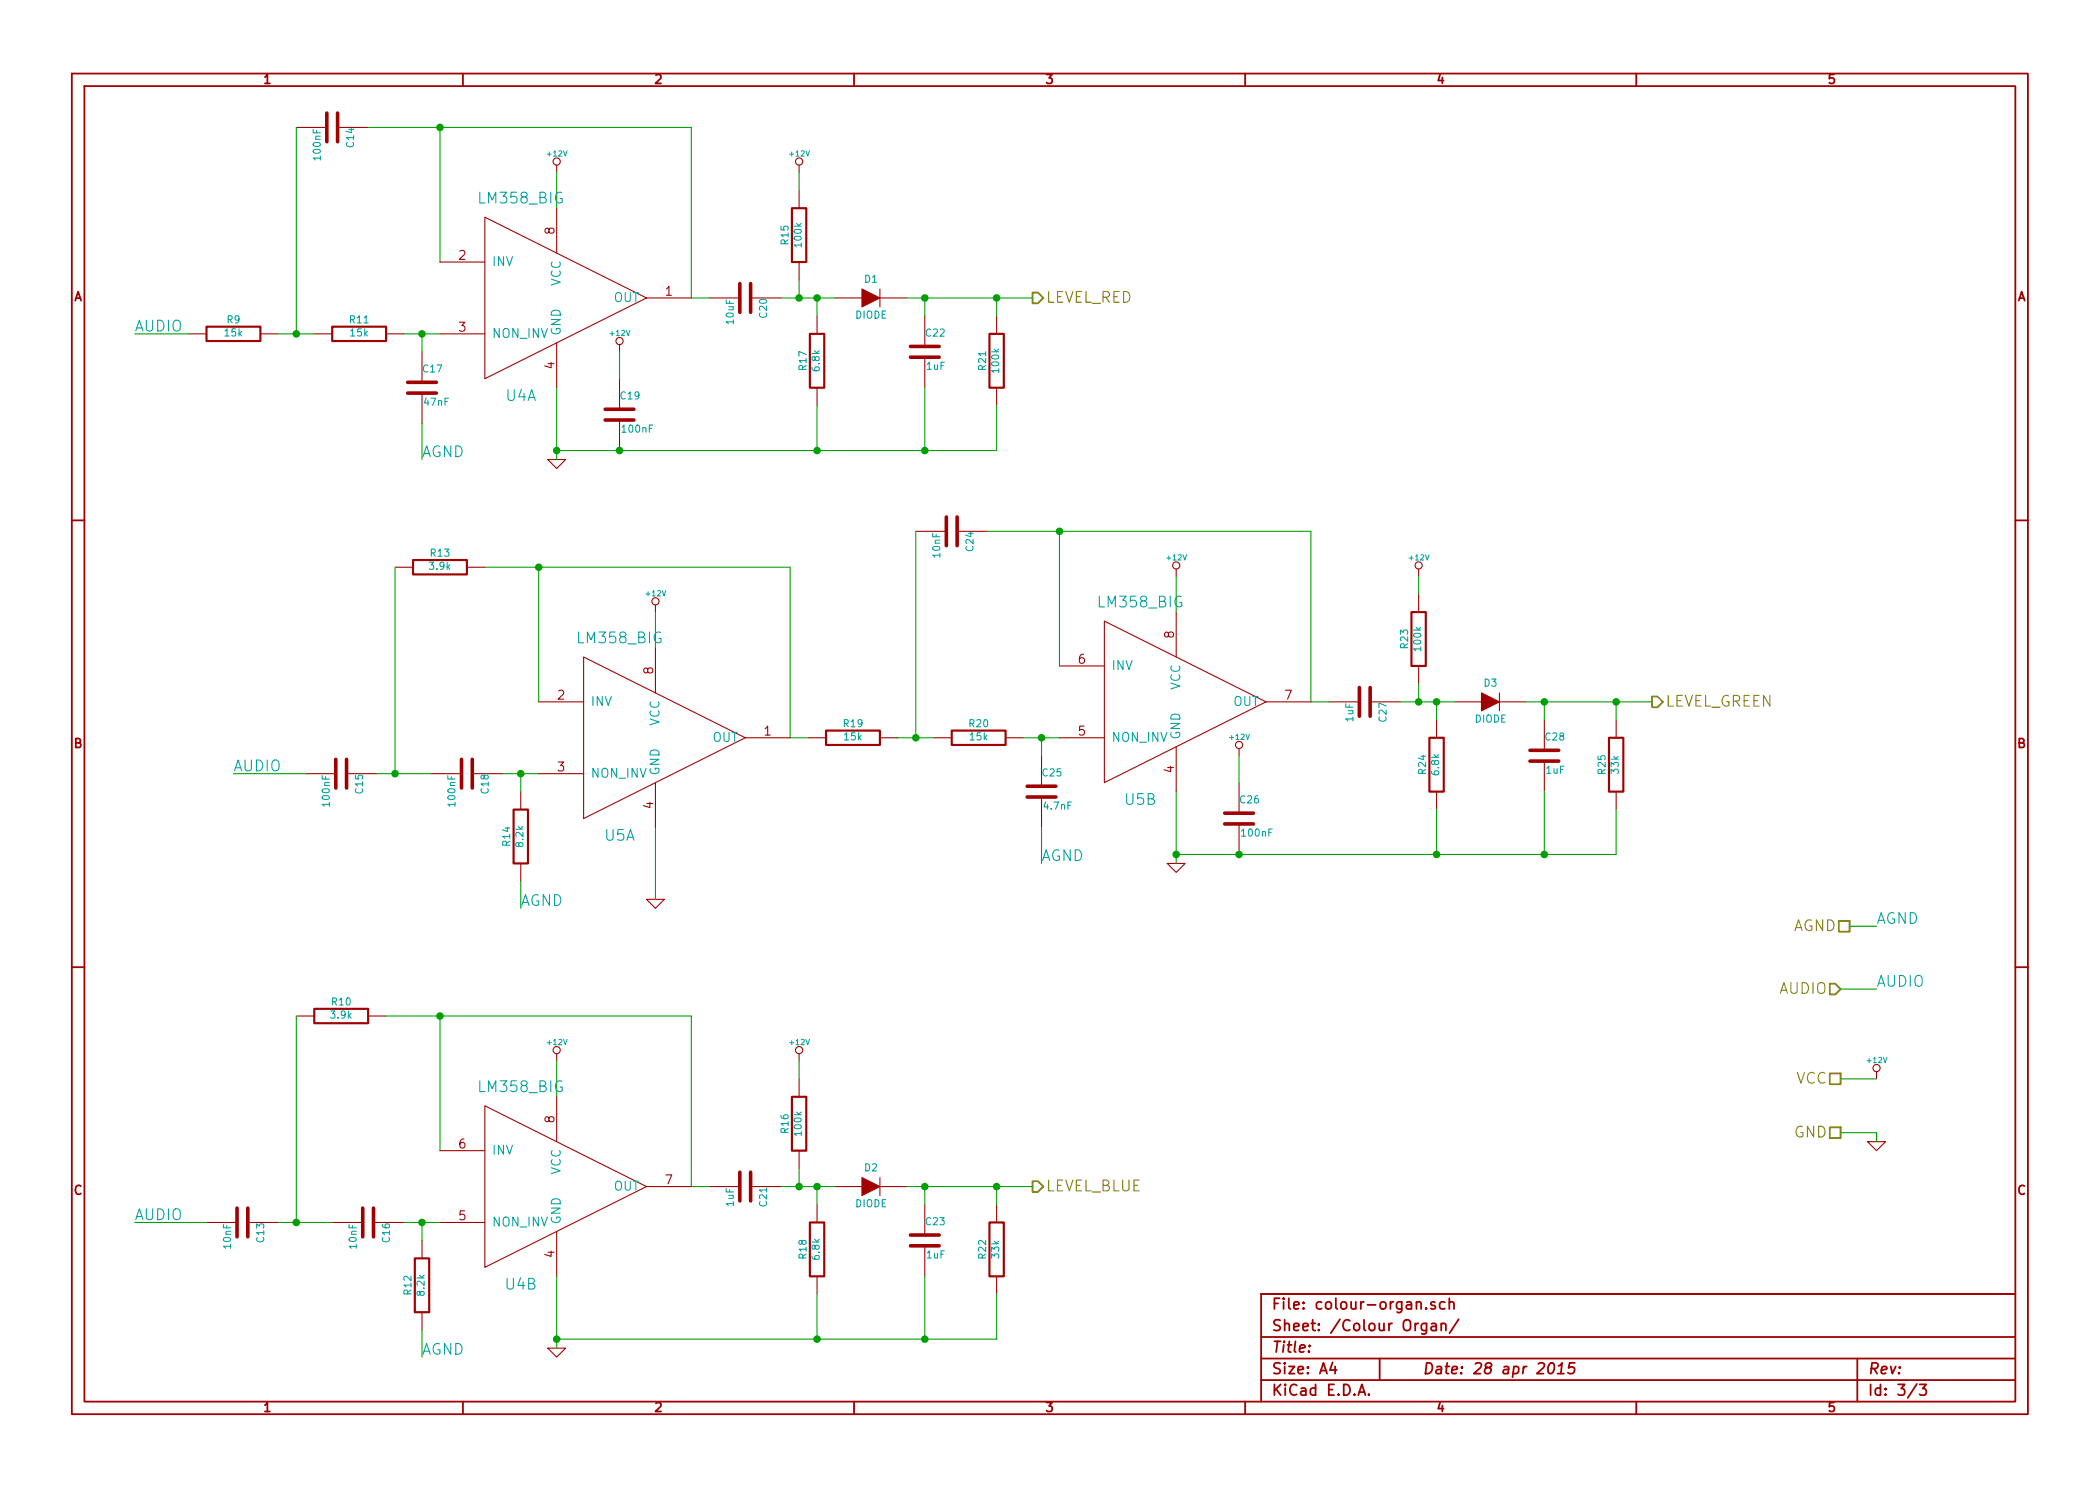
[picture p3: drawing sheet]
<svg xmlns="http://www.w3.org/2000/svg" width="297mm" height="210mm" viewBox="0 0 297 210" stroke-linecap="round" stroke-linejoin="round" font-family="sans-serif">
<g fill="none" stroke="#a00000" stroke-width=".25">
<path d="M10.2 10.4h276.6v189.7h-276.6zM11.9 12.2h273.2v186.1h-273.2zM65.5 10.4v1.8M120.8 10.4v1.8M176.1 10.4v1.8M231.4 10.4v1.8M10.2 73.6h1.7M285.1 73.6h1.7M10.2 136.8h1.7M285.1 136.8h1.7M65.5 198.3v1.8M120.8 198.3v1.8"/>
<path d="M176.1 198.3v1.8M178.4 189.2h106.7M178.4 195.3h106.7M178.4 192.2h106.7M185.2 190.4h.1l-.1 .1v-.1v.1M188.5 192.8l-.4 1h1M188.8 193.3v1.1M192.1 197.4l.5-1.5 .5 1.5M192.3 197h.7M193.6 197.3h.1l-.1 .1-.1-.1h.1v.1M195.1 192.2v3.1M200.4 184.3a.38 .38 0 0 1 .6 .1v.8"/>
<path d="M201.7 185.1h.1l-.1 .1v-.1v.1M201.8 187.2v1.3a.43 .43 0 0 1-.7 .2M201.8 187.3a.48 .48 0 0 0-.7 .1l-.1 .6a.48 .48 0 0 0 .8 .2M202.5 187.3l.1-.1 .5 .1v1M203 184.3l-.4-.1-.2 .2 .1 .2 .5 .2v.1v.2l-.2 .1-.4-.1M203.1 187.6l-.5 .1a.3 .3 0 0 0-.2 .3 .3 .3 0 0 0 .2 .3l.5-.1M203.9 187.4a.38 .38 0 0 1 .6 .1v.8M203.9 187.2v1.1M204.4 184.3a.48 .48 0 0 0-.7 0l-.1 .6a.48 .48 0 0 0 .8 .2M205 184.3a.38 .38 0 0 1 .7 .1v.8M205 183.7v1.5M206.3 186.7l-1.3 1.9"/>
<path d="M219.2 193a.35 .35 0 0 1 .4-.2 .35 .35 0 0 1 .2 .3 .87 .87 0 0 1-.5 1.3l-.2-.1a1.14 1.14 0 0 1 .1-1.3zM220.3 194.4h.9M220.4 193.3l.6-.5-.2 1.6M222.8 192.8h-.8l-.1 .8 .2-.2 .5 .1 .1 .2-.1 .5a.62 .62 0 0 1-.8 0M231.4 198.3v1.8M262.7 192.2v6.1M271.1 195.8l-1.3 2M271.5 195.9h1l-.5 .6a.42 .42 0 0 1 .5 .3v.3l-.2 .2-.6 .1-.2-.1M285.1 183.1h-106.7v15.2"/>
</g>
<path d="M146 41.4h.8l.8 .8-.8 .7h-.8zM233.7 98.5h.7l.8 .8-.8 .8h-.7zM258.8 139.2h.8l.7 .7-.7 .8h-.8zM260.1 130.3h1.5v1.5h-1.5zM258.8 151.9h1.5v1.5h-1.5zM258.8 159.5h1.5v1.5h-1.5zM146 167.1h.8l.8 .8-.8 .8h-.8z" fill="none" stroke="#808000" stroke-width=".25"/>
<g fill="none" stroke="#a00000" stroke-width=".15">
<path d="M41.9 18h4.3M47.8 18h4.3M62.2 37.1h6.4M68.6 30.7l22.8 11.5-22.8 11.4zM78.7 23.4v1M78.7 29.5v6.3M113 23.4v1M113 26.9v2.6M113 37.1v2.5M26.7 47.2h2.5M36.8 47.2h2.6M44.4 47.2h2.6"/>
<path d="M54.6 47.2h2.5M59.7 49.8v4.3M59.7 55.6v4.3M62.2 47.2h6.4M78.7 48.5v6.4M87.6 48.8v1M87.6 53.6v4.3M87.6 59.4v4.3M91.4 42.2h6.4M100.3 42.2h4.3M106.2 42.2h4.3M115.6 44.7v2.5"/>
<path d="M115.6 54.9v2.5M118.1 42.2h3.8M124.5 42.2h3.8M124.5 40.9v2.5M130.8 44.7v4.3M130.8 50.5v4.4M141 44.7v2.5M141 54.9v2.5M77.5 65h2.5l-1.3 1.3zM129.5 75.2h4.4M135.4 75.2h4.3M55.9 80.3h2.5"/>
<path d="M66 80.3h2.6M76.2 99.3h6.3M82.5 93l22.9 11.4-22.9 11.4zM92.7 85.6v1M92.7 91.7v6.3M149.9 94.2h6.3M156.2 87.9l22.9 11.4-22.9 11.4zM166.4 80.5v1M166.4 86.6v6.4M179.1 99.3h6.3M188 99.3h4.3M193.8 99.3h4.3"/>
<path d="M200.7 80.5v1M200.7 84.1v2.5M200.7 94.2v2.6M205.7 99.3h3.8M212.1 99.3h3.8M212.1 98v2.6M43.2 109.5h4.3M49 109.5h4.3M61 109.5h4.3M66.8 109.5h4.3M73.7 112v2.5M76.2 109.5h6.3"/>
<path d="M92.7 110.7v6.4M105.4 104.4h6.4M114.3 104.4h2.5M124.5 104.4h2.5M132.1 104.4h2.5M142.2 104.4h2.6M147.3 106.9v4.3M147.3 112.8v4.3M149.9 104.4h6.3M166.4 105.7v6.3M175.3 105.9v1M175.3 110.7v4.4"/>
<path d="M175.3 116.6v4.3M203.2 101.8v2.6M203.2 112v2.5M218.4 101.8v4.4M218.4 107.7v4.3M228.6 101.8v2.6M228.6 112v2.5M73.7 122.2v2.5M91.4 127.2h2.6l-1.3 1.3zM165.1 122.2h2.5l-1.2 1.2zM41.9 143.8h2.5M52.1 143.8h2.5"/>
<path d="M68.6 156.5l22.8 11.4-22.8 11.4zM78.7 149.1v1M78.7 155.2v6.3M113 149.1v1M113 152.6v2.6M265.4 151.6v1M29.2 173h4.3M35.1 173h4.3M47 173h4.3M52.8 173h4.3M59.7 175.5v2.5M62.2 173h6.4"/>
<path d="M62.2 162.8h6.4M78.7 174.2v6.4M91.4 167.9h6.4M100.3 167.9h4.3M106.2 167.9h4.3M113 162.8v2.5M115.6 170.4v2.6M118.1 167.9h3.8M124.5 166.6v2.6M124.5 167.9h3.8M130.8 170.4v4.3M130.8 176.3v4.3"/>
<path d="M141 170.4v2.6M264.2 161.5h2.5l-1.3 1.3zM59.7 185.7v2.5M77.5 190.7h2.5l-1.3 1.3zM115.6 180.6v2.5M141 180.6v2.5"/>
<circle cx="78.7" cy="22.9" r=".51"/>
<circle cx="113" cy="22.9" r=".51"/>
<circle cx="87.6" cy="48.3" r=".51"/>
<circle cx="92.7" cy="85.1" r=".51"/>
<circle cx="166.4" cy="80" r=".51"/>
<circle cx="200.7" cy="80" r=".51"/>
<circle cx="175.3" cy="105.4" r=".51"/>
<circle cx="78.7" cy="148.6" r=".51"/>
<circle cx="113" cy="148.6" r=".51"/>
<circle cx="265.4" cy="151.1" r=".51"/>
</g>
<g fill="none" stroke="#a00000" stroke-width=".3">
<path d="M112 29.5h2v7.6h-2zM29.2 46.2h7.6v2.1h-7.6zM47 46.2h7.6v2.1h-7.6zM114.6 47.2h2v7.7h-2zM140 47.2h2v7.7h-2zM58.4 79.2h7.6v2.1h-7.6zM199.6 86.6h2.1v7.6h-2.1zM72.6 114.5h2.1v7.7h-2.1zM116.8 103.4h7.7v2h-7.7zM134.6 103.4h7.6v2h-7.6zM202.2 104.4h2v7.6h-2zM227.6 104.4h2v7.6h-2z"/>
<path d="M44.4 142.7h7.7v2.1h-7.7zM112 155.2h2v7.6h-2zM58.7 178h2v7.7h-2zM114.6 173h2v7.6h-2zM140 173h2v7.6h-2z"/>
</g>
<g fill="none" stroke="#a00000" stroke-width=".51">
<path d="M46.2 16v4.1M47.8 16v4.1M57.7 55.6h4M57.7 54.1h4M85.6 59.4h4.1M85.6 57.9h4.1M104.6 40.1v4.1M106.2 40.1v4.1M128.8 50.5h4M128.8 49h4M133.9 73.1v4.1M135.4 73.1v4.1"/>
<path d="M192.3 97.3v4M193.8 97.3v4M47.5 107.4v4.1M49 107.4v4.1M65.3 107.4v4.1M66.8 107.4v4.1M145.3 112.8h4.1M145.3 111.2h4.1M173.2 116.6h4.1M173.2 115.1h4.1M216.4 107.7h4.1M216.4 106.2h4.1"/>
<path d="M33.5 170.9v4.1M35.1 170.9v4.1M51.3 170.9v4.1M52.8 170.9v4.1M104.6 165.9v4M106.2 165.9v4M128.8 176.3h4M128.8 174.7h4"/>
</g>
<g fill="#a00000" stroke="#a00000" stroke-width=".15">
<path d="M121.9 40.9l2.6 1.3-2.6 1.2z"/>
<path d="M121.9 166.6l2.6 1.3-2.6 1.3z"/>
<path d="M209.5 98l2.6 1.3-2.6 1.3z"/>
</g>
<g fill="none" stroke="#00a000" stroke-width=".15">
<path d="M41.9 18v29.2M52.1 18h45.7v24.2h2.5M62.2 18v19.1M78.7 24.4v5.1M113 24.4v2.5M113 39.6v2.6M19 47.2h7.7M39.4 47.2h5M57.1 47.2h5.1M59.7 47.2v2.6M59.7 59.9v5.1M78.7 54.9v10.1"/>
<path d="M87.6 49.8v3.8M110.5 42.2h7.6M115.6 42.2v2.5M115.6 57.4v6.3M128.3 42.2h17.7M130.8 42.2v2.5M130.8 54.9v8.8M141 57.4v6.3h-62.3M141 42.2v2.5M129.5 75.2v29.2M139.7 75.2h45.7v24.1h2.6M149.9 75.2v19"/>
<path d="M55.9 80.3v29.2M68.6 80.3h43.2v24.1h2.5M76.2 80.3v19M92.7 86.6v5.1M166.4 81.5v5.1M198.1 99.3h7.6M200.7 81.5v2.6M200.7 96.8v2.5M203.2 99.3v2.5M215.9 99.3h17.8M218.4 99.3v2.5M228.6 99.3v2.5"/>
<path d="M33 109.5h10.2M53.3 109.5h7.7M71.1 109.5h5.1M73.7 109.5v2.5M92.7 117.1v10.1M127 104.4h5.1M144.8 104.4h5.1M147.3 104.4v2.5M147.3 117.1v5.1M166.4 112v10.2M175.3 106.9v3.8M203.2 114.5v6.4"/>
<path d="M218.4 112v8.9M228.6 114.5v6.4h-62.2M73.7 124.7v3.8M260.3 139.9h5.1M261.6 131.1h3.8M41.9 143.8v29.2M54.6 143.8h43.2v24.1h2.5M62.2 143.8v19M78.7 150.1v5.1M113 150.1v2.5M260.3 152.6h5.1M19 173h10.2"/>
<path d="M39.4 173h7.6M57.1 173h5.1M59.7 173v2.5M110.5 167.9h7.6M113 165.3v2.6M115.6 167.9v2.5M128.3 167.9h17.7M130.8 167.9v2.5M141 167.9v2.5M260.3 160.3h5.1v1.2M59.7 188.2v3.8M78.7 180.6v10.1"/>
<path d="M115.6 183.1v6.4M130.8 180.6v8.9M141 183.1v6.4h-62.3"/>
</g>
<g fill="#00a000" stroke="#00a000" stroke-width=".25">
<circle cx="59.7" cy="47.2" r=".41"/>
<circle cx="41.9" cy="47.2" r=".41"/>
<circle cx="62.2" cy="18" r=".41"/>
<circle cx="78.7" cy="63.7" r=".41"/>
<circle cx="115.6" cy="42.2" r=".41"/>
<circle cx="113" cy="42.2" r=".41"/>
<circle cx="130.8" cy="42.2" r=".41"/>
<circle cx="87.6" cy="63.7" r=".41"/>
<circle cx="115.6" cy="63.7" r=".41"/>
<circle cx="130.8" cy="63.7" r=".41"/>
<circle cx="141" cy="42.2" r=".41"/>
<circle cx="59.7" cy="173" r=".41"/>
<circle cx="41.9" cy="173" r=".41"/>
<circle cx="62.2" cy="143.8" r=".41"/>
<circle cx="78.7" cy="189.5" r=".41"/>
<circle cx="115.6" cy="167.9" r=".41"/>
<circle cx="113" cy="167.9" r=".41"/>
<circle cx="130.8" cy="167.9" r=".41"/>
<circle cx="115.6" cy="189.5" r=".41"/>
<circle cx="130.8" cy="189.5" r=".41"/>
<circle cx="141" cy="167.9" r=".41"/>
<circle cx="73.7" cy="109.5" r=".41"/>
<circle cx="55.9" cy="109.5" r=".41"/>
<circle cx="76.2" cy="80.3" r=".41"/>
<circle cx="147.3" cy="104.4" r=".41"/>
<circle cx="129.5" cy="104.4" r=".41"/>
<circle cx="149.9" cy="75.2" r=".41"/>
<circle cx="166.4" cy="120.9" r=".41"/>
<circle cx="203.2" cy="99.3" r=".41"/>
<circle cx="200.7" cy="99.3" r=".41"/>
<circle cx="218.4" cy="99.3" r=".41"/>
<circle cx="175.3" cy="120.9" r=".41"/>
<circle cx="203.2" cy="120.9" r=".41"/>
<circle cx="218.4" cy="120.9" r=".41"/>
<circle cx="228.6" cy="99.3" r=".41"/>
</g>
<g font-size="2.1" fill="#00a0a0">
<text x="67.9" y="28.9">LM358_BIG</text>
<text x="19" y="47">AUDIO</text>
<text x="71.6" y="56.8">U4A</text>
<text x="59.7" y="64.8">AGND</text>
<text x="155.5" y="86">LM358_BIG</text>
<text x="81.9" y="91.1">LM358_BIG</text>
<text x="33" y="109.2">AUDIO</text>
<text x="159.2" y="114">U5B</text>
<text x="85.5" y="119">U5A</text>
<text x="147.3" y="121.9">AGND</text>
<text x="73.7" y="128.3">AGND</text>
<text x="265.4" y="130.8">AGND</text>
<text x="265.4" y="139.7">AUDIO</text>
<text x="67.9" y="154.6">LM358_BIG</text>
<text x="19" y="172.7">AUDIO</text>
<text x="71.6" y="182.5">U4B</text>
<text x="59.7" y="191.8">AGND</text>
</g>
<g font-size="2.1" fill="#808000">
<text x="148" y="42.9">LEVEL_RED</text>
<text x="235.6" y="100.1">LEVEL_GREEN</text>
<text x="253.4" y="131.8">AGND</text>
<text x="251.6" y="140.7">AUDIO</text>
<text x="253.9" y="153.4">VCC</text>
<text x="253.7" y="161">GND</text>
<text x="148" y="168.7">LEVEL_BLUE</text>
</g>
<g font-size="2.1" fill="#a00000">
<text x="179.9" y="185.4">File: colour-organ.sch</text>
<text x="179.9" y="191.5">Title:</text>
<text x="179.9" y="188.4">Sheet: /Colour Organ/</text>
<text x="179.9" y="197.6">KiCad E.D.A.</text>
<text x="179.9" y="194.5">Size: A4</text>
<text x="201.2" y="194.5">Date: 28 apr 2015</text>
<text x="264.2" y="194.5">Rev:</text>
<text x="264.2" y="197.6">Id: 3/3</text>
</g>
<g font-size="1.8" fill="#a00000">
<text x="37.3" y="11.9">1</text>
<text x="92.7" y="11.9">2</text>
<text x="148" y="11.9">3</text>
<text x="203.3" y="11.9">4</text>
<text x="258.6" y="11.9">5</text>
<text x="78.5" y="33.1" transform="rotate(-90 78.5 33.1)">8</text>
<text x="64.9" y="36.8">2</text>
<text x="94.1" y="41.9">1</text>
<text x="10.4" y="42.7">A</text>
<text x="64.9" y="47">3</text>
<text x="285.3" y="42.7">A</text>
<text x="78.5" y="52.2" transform="rotate(-90 78.5 52.2)">4</text>
<text x="92.5" y="95.3" transform="rotate(-90 92.5 95.3)">8</text>
<text x="152.6" y="94">6</text>
<text x="166.1" y="90.3" transform="rotate(-90 166.1 90.3)">8</text>
<text x="78.9" y="99.1">2</text>
<text x="181.8" y="99.1">7</text>
<text x="10.4" y="105.9">B</text>
<text x="108.1" y="104.1">1</text>
<text x="152.6" y="104.1">5</text>
<text x="285.3" y="105.9">B</text>
<text x="78.9" y="109.2">3</text>
<text x="166.1" y="109.3" transform="rotate(-90 166.1 109.3)">4</text>
<text x="92.5" y="114.4" transform="rotate(-90 92.5 114.4)">4</text>
<text x="78.5" y="158.8" transform="rotate(-90 78.5 158.8)">8</text>
<text x="64.9" y="162.6">6</text>
<text x="94.1" y="167.6">7</text>
<text x="10.4" y="169.1">C</text>
<text x="64.9" y="172.7">5</text>
<text x="285.3" y="169.1">C</text>
<text x="78.5" y="177.9" transform="rotate(-90 78.5 177.9)">4</text>
<text x="37.3" y="199.8">1</text>
<text x="92.7" y="199.8">2</text>
<text x="148" y="199.8">3</text>
<text x="203.3" y="199.8">4</text>
<text x="258.6" y="199.8">5</text>
</g>
<g font-size="1.8" fill="#00a0a0">
<text x="69.6" y="37.7">INV</text>
<text x="79.4" y="40.6" transform="rotate(-90 79.4 40.6)">VCC</text>
<text x="69.6" y="47.9">NON_INV</text>
<text x="79.4" y="47.5" transform="rotate(-90 79.4 47.5)">GND</text>
<text x="86.7" y="42.8">OUT</text>
<text x="157.2" y="94.9">INV</text>
<text x="83.6" y="99.9">INV</text>
<text x="167" y="97.7" transform="rotate(-90 167 97.7)">VCC</text>
<text x="174.3" y="99.9">OUT</text>
<text x="93.3" y="102.8" transform="rotate(-90 93.3 102.8)">VCC</text>
<text x="100.7" y="105">OUT</text>
<text x="157.2" y="105">NON_INV</text>
<text x="167" y="104.6" transform="rotate(-90 167 104.6)">GND</text>
<text x="83.6" y="110.1">NON_INV</text>
<text x="93.3" y="109.7" transform="rotate(-90 93.3 109.7)">GND</text>
<text x="69.6" y="163.4">INV</text>
<text x="79.4" y="166.3" transform="rotate(-90 79.4 166.3)">VCC</text>
<text x="69.6" y="173.6">NON_INV</text>
<text x="79.4" y="173.2" transform="rotate(-90 79.4 173.2)">GND</text>
<text x="86.7" y="168.5">OUT</text>
</g>
<g font-size="1.4" fill="#00a0a0">
<text x="45.4" y="22.5" transform="rotate(-90 45.4 22.5)">100nF</text>
<text x="50.1" y="20.8" transform="rotate(-90 50.1 20.8)">C14</text>
<text x="111.6" y="34.6" transform="rotate(-90 111.6 34.6)">R15</text>
<text x="113.4" y="34.9" transform="rotate(-90 113.4 34.9)">100k</text>
<text x="122.3" y="40.1">D1</text>
<text x="31.8" y="47.6">15k</text>
<text x="32.1" y="45.8">R9</text>
<text x="49.5" y="45.8">R11</text>
<text x="49.6" y="47.6">15k</text>
<text x="103.8" y="45.8" transform="rotate(-90 103.8 45.8)">10uF</text>
<text x="108.5" y="44.9" transform="rotate(-90 108.5 44.9)">C20</text>
<text x="121" y="45.1">DIODE</text>
<text x="131" y="47.7">C22</text>
<text x="59.9" y="52.8">C17</text>
<text x="114.1" y="52.3" transform="rotate(-90 114.1 52.3)">R17</text>
<text x="116" y="52.4" transform="rotate(-90 116 52.4)">6.8k</text>
<text x="131.1" y="52.4">1uF</text>
<text x="139.5" y="52.3" transform="rotate(-90 139.5 52.3)">R21</text>
<text x="141.4" y="52.6" transform="rotate(-90 141.4 52.6)">100k</text>
<text x="60" y="57.4">47nF</text>
<text x="87.8" y="56.6">C19</text>
<text x="88.1" y="61.3">100nF</text>
<text x="137.7" y="77.9" transform="rotate(-90 137.7 77.9)">C24</text>
<text x="60.8" y="80.7">3.9k</text>
<text x="60.9" y="78.8">R13</text>
<text x="133" y="78.8" transform="rotate(-90 133 78.8)">10nF</text>
<text x="199.2" y="91.7" transform="rotate(-90 199.2 91.7)">R23</text>
<text x="201.1" y="92" transform="rotate(-90 201.1 92)">100k</text>
<text x="209.9" y="97.2">D3</text>
<text x="119.4" y="102.9">R19</text>
<text x="119.5" y="104.8">15k</text>
<text x="137.1" y="102.9">R20</text>
<text x="137.2" y="104.8">15k</text>
<text x="191.5" y="102.1" transform="rotate(-90 191.5 102.1)">1uF</text>
<text x="196.2" y="102.1" transform="rotate(-90 196.2 102.1)">C27</text>
<text x="208.6" y="102.3">DIODE</text>
<text x="218.6" y="104.8">C28</text>
<text x="46.7" y="114" transform="rotate(-90 46.7 114)">100nF</text>
<text x="51.4" y="112.2" transform="rotate(-90 51.4 112.2)">C15</text>
<text x="64.5" y="114" transform="rotate(-90 64.5 114)">100nF</text>
<text x="69.2" y="112.2" transform="rotate(-90 69.2 112.2)">C18</text>
<text x="147.5" y="109.9">C25</text>
<text x="175.4" y="113.7">C26</text>
<text x="201.8" y="109.5" transform="rotate(-90 201.8 109.5)">R24</text>
<text x="203.6" y="109.6" transform="rotate(-90 203.6 109.6)">6.8k</text>
<text x="218.7" y="109.5">1uF</text>
<text x="227.2" y="109.5" transform="rotate(-90 227.2 109.5)">R25</text>
<text x="229" y="109.4" transform="rotate(-90 229 109.4)">33k</text>
<text x="72.2" y="119.7" transform="rotate(-90 72.2 119.7)">R14</text>
<text x="74.1" y="119.8" transform="rotate(-90 74.1 119.8)">8.2k</text>
<text x="147.7" y="114.6">4.7nF</text>
<text x="175.7" y="118.4">100nF</text>
<text x="47" y="142.3">R10</text>
<text x="46.8" y="144.2">3.9k</text>
<text x="111.6" y="160.3" transform="rotate(-90 111.6 160.3)">R16</text>
<text x="113.4" y="160.6" transform="rotate(-90 113.4 160.6)">100k</text>
<text x="122.3" y="165.8">D2</text>
<text x="103.8" y="170.7" transform="rotate(-90 103.8 170.7)">1uF</text>
<text x="108.5" y="170.7" transform="rotate(-90 108.5 170.7)">C21</text>
<text x="121" y="170.9">DIODE</text>
<text x="131" y="173.4">C23</text>
<text x="32.7" y="176.6" transform="rotate(-90 32.7 176.6)">10nF</text>
<text x="37.4" y="175.7" transform="rotate(-90 37.4 175.7)">C13</text>
<text x="50.5" y="176.6" transform="rotate(-90 50.5 176.6)">10nF</text>
<text x="55.2" y="175.7" transform="rotate(-90 55.2 175.7)">C16</text>
<text x="114.1" y="178.1" transform="rotate(-90 114.1 178.1)">R18</text>
<text x="116" y="178.2" transform="rotate(-90 116 178.2)">6.8k</text>
<text x="131.1" y="178.1">1uF</text>
<text x="139.5" y="178.1" transform="rotate(-90 139.5 178.1)">R22</text>
<text x="141.4" y="178" transform="rotate(-90 141.4 178)">33k</text>
<text x="58.2" y="183.2" transform="rotate(-90 58.2 183.2)">R12</text>
<text x="60.1" y="183.3" transform="rotate(-90 60.1 183.3)">8.2k</text>
</g>
<g font-size="1.1" fill="#00a0a0">
<text x="77.5" y="22.2">+12V</text>
<text x="111.8" y="22.2">+12V</text>
<text x="86.4" y="47.6">+12V</text>
<text x="165.1" y="79.3">+12V</text>
<text x="199.4" y="79.3">+12V</text>
<text x="91.5" y="84.4">+12V</text>
<text x="174" y="104.7">+12V</text>
<text x="77.5" y="147.9">+12V</text>
<text x="111.8" y="147.9">+12V</text>
<text x="264.2" y="150.4">+12V</text>
</g>
</svg>
